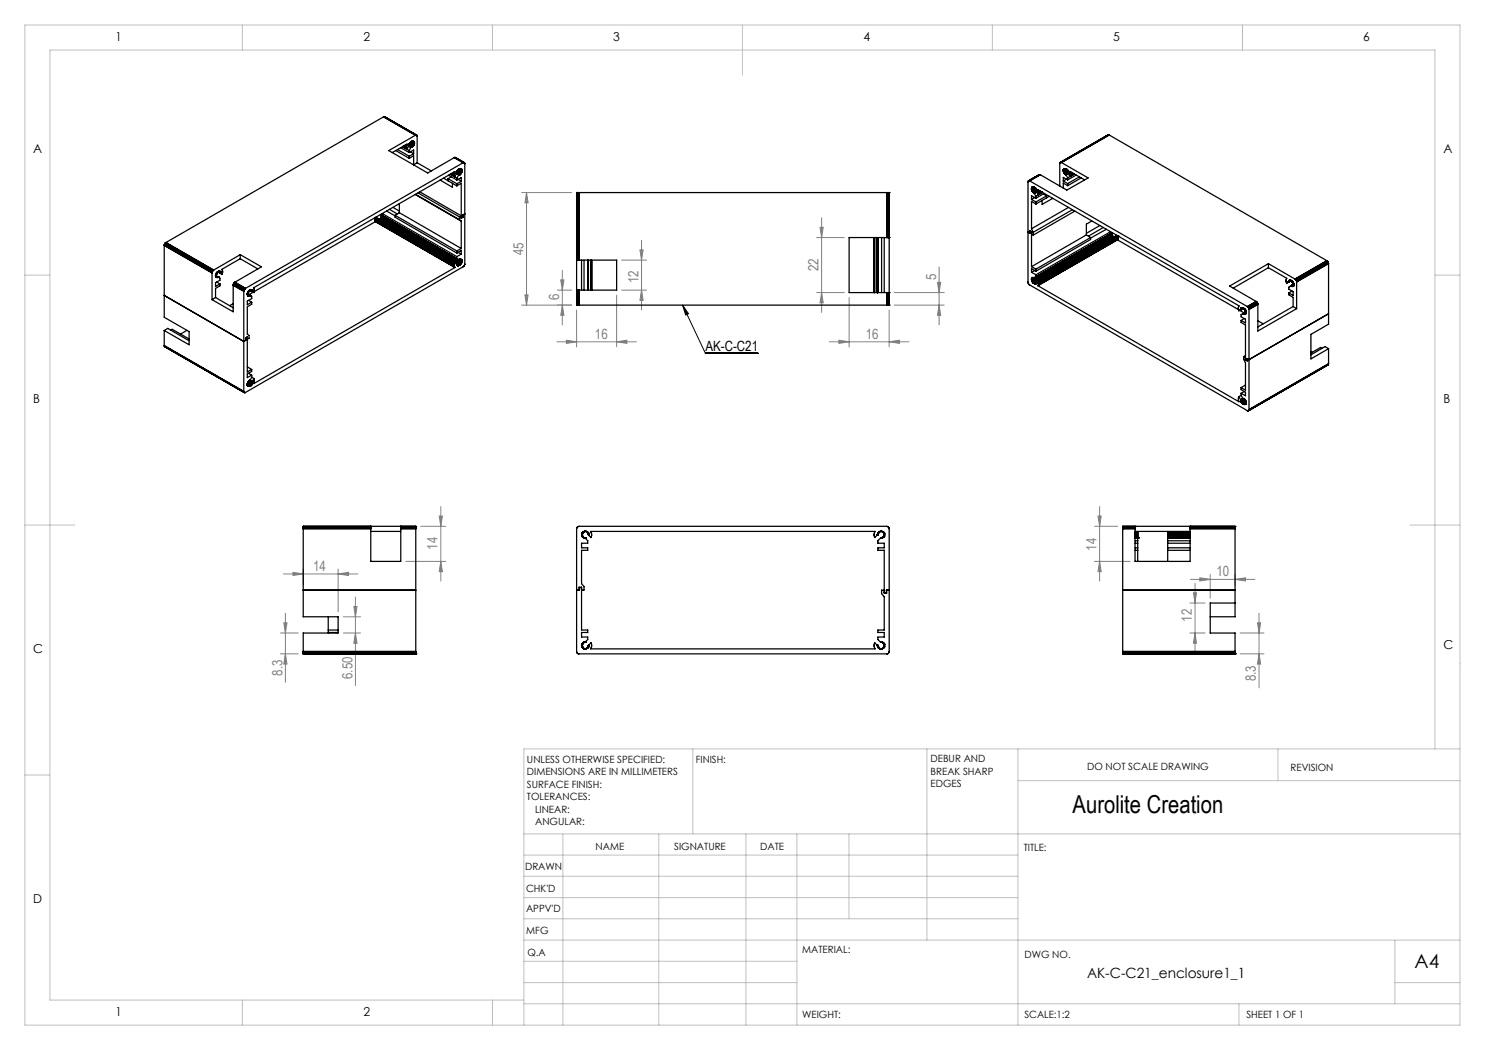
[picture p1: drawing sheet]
<svg xmlns="http://www.w3.org/2000/svg" width="297mm" height="210mm" viewBox="0 0 297 210" stroke-linecap="round" stroke-linejoin="round" font-family="sans-serif">
<path d="M136.5 61l4.6 9.7h10.5M136.5 61l1.2 1.8-.6 .2z" fill="none" stroke="#000" stroke-width=".2"/>
<g fill="none" stroke="#808080" stroke-width=".2">
<path d="M104.3 38.5h10M105.3 38.5l.3 2.1h-.6zM105.3 38.5v22.5M105 59h.6l-.3 2zM111.5 58h2.8M112.1 56h.7l-.3 2zM112.5 54.1v10.9M123.3 59v10.4M124.3 52h5M124.3 58h5M128 50h.6l-.3 2zM128.3 58l.3 2.1h-.6z"/>
<path d="M128.3 48.1v13.9M163.3 58.5h5.5M163.3 47.5h5.5M164 45.5h.6l-.3 2zM164.3 58.5l.3 2.1h-.6zM164.3 43.6v18.9M169.8 59.5v9.9M178.8 58.5h10M187.5 56.5h.6l-.3 2zM187.8 53.4v11.6M104.3 61h10M111.4 68.4h15.9"/>
<path d="M112.5 61l.3 2.1h-.7zM113.3 68l2 .4-2 .3zM115.3 62v7.4M123.3 68.4l2.1-.4v.7zM165.9 68.4h15.9M167.8 68l2 .4-2 .3zM177.8 68.4l2.1-.4v.7zM177.8 62v7.4M178.8 61h10M187.8 61l.3 2.1h-.6zM56.7 114.8h14.9M58.6 114.5l2 .3-2 .3z"/>
<path d="M60.6 113.8v3.2M67.6 114.8l2.1-.3v.6zM67.6 113.8v8.6M71.1 119.4v17.7M81.1 112.3h8M84.1 105.3h5M87.8 103.2h.7l-.3 2.1zM88.2 112.3l.3 2h-.7zM88.2 101.3v14.9M218.9 112.3h7.1M218.9 105.3h4.6M219.6 103.2h.6l-.3 2.1z"/>
<path d="M219.9 101.3v14.9M219.9 112.3l.3 2h-.6zM238.1 115.9h12.9M238.7 118.6h.6l-.3 2zM239 116.7v13.9M240 115.6l2 .3-2 .3zM242 114.9v4.7M247 115.9l2.1-.3v.6zM247 114.9v2.1M56.1 126.6h3.6M56.1 130.8h3.6M56.8 124.6h.6l-.3 2z"/>
<path d="M57.1 130.8l.3 2h-.6zM57.1 122.7v13.7M68.7 126.6h3.4M68.7 123.4h3.4M70.8 121.3h.6l-.3 2.1zM71.1 126.6l.3 2h-.6zM238 126.6h3M238 120.6h3M239 126.6l.3 2h-.6zM248 126.6h4.8M248 130.8h4.8M251.5 124.6h.6l-.3 2z"/>
<path d="M251.8 130.8l.3 2h-.6zM251.8 122.7v14.9"/>
</g>
<g fill="none" stroke="#c0c0c0" stroke-width=".2">
<path d="M5 5h287v200h-287zM48.5 5v5M98.5 5v5M148.5 5v10M198.5 5v5M248.5 5v5M5 55h5M287 55h5M5 105h10M282 105h10M5 155h5M138.6 149.8v17"/>
<path d="M185.4 149.8v38.2M203.6 149.8v55.2M203.6 156.1h88.4M255.6 149.8v6.3M287 149.8v-139.8h-277v190h94.8M292 149.8h-187.2v55.2M104.8 166.8h187.2M104.8 179.5h98.8M104.8 175.3h98.8M104.8 171h98.8M112.6 166.8v38.2M131.8 166.8v38.2"/>
<path d="M149.2 166.8v38.2M159.4 166.8v38.2M169.8 166.8v17M104.8 183.8h98.8M104.8 196.5h54.6M104.8 192.3h54.6M104.8 188h187.2M279 196.5h13M279 188v12.8M48.5 200v5M98.5 200v5M104.8 200.8h187.2"/>
<path d="M247.8 200.8v4.2"/>
</g>
<path d="M136.5 61l1.2 1.8-.6 .2z" fill="#000"/>
<g fill="#808080">
<path d="M123.3 68.4l2.1-.4v.7zM113.3 68l2 .4-2 .3z"/>
<path d="M58.6 114.5l2 .3-2 .3zM67.6 114.8l2.1-.3v.6zM240 115.6l2 .3-2 .3zM247 115.9l2.1-.3v.6z"/>
<path d="M177.8 68.4l2.1-.4v.7zM167.8 68l2 .4-2 .3z"/>
<path d="M56.8 124.6h.6l-.3 2zM57.1 130.8l.3 2h-.6z"/>
<path d="M88.2 112.3l.3 2h-.7zM87.8 103.2h.7l-.3 2.1zM239 126.6l.3 2h-.6zM238.7 118.6h.6l-.3 2zM251.8 130.8l.3 2h-.6zM251.5 124.6h.6l-.3 2zM164.3 58.5l.3 2.1h-.6zM164 45.5h.6l-.3 2zM105 59h.6l-.3 2zM105.3 38.5l.3 2.1h-.6z"/>
<path d="M219.9 112.3l.3 2h-.6zM219.6 103.2h.6l-.3 2.1z"/>
<path d="M70.8 121.3h.6l-.3 2.1zM71.1 126.6l.3 2h-.6zM128 50h.6l-.3 2zM128.3 58l.3 2.1h-.6zM112.1 56h.7l-.3 2zM112.5 61l.3 2.1h-.7zM187.5 56.5h.6l-.3 2zM187.8 61l.3 2.1h-.6z"/>
</g>
<g fill="none" stroke="#000" stroke-width=".25">
<path d="M76.7 23.4l6.4 3.6M76.7 23.4l-43.5 25.1M76.8 23.3l6.3 3.7M76.8 23.3l-.1 .1M76.8 23.3h.1M76.9 23.3l6.3 3.7-6.4-3.7M76.9 23.3h-.1M76.9 23.3h.1M76.9 23.3l6.4 3.7M79.2 30.1l2.6 1.6M79.5 29.9l2.3 1.3M80.2 29.6l1.6 .9"/>
<path d="M80.6 29.3l.8 .5M80.6 29.3l.7 .4M80.7 29.2l.6 .4M80.8 29.2l.5 .3M80.9 29.1l.4 .3M81 29.1l.3 .2M81.1 29l.2 .2M81.2 29l.2 .1M81.3 29.7l.1 .1M81.3 29.2v.5M81.3 28.9h.1M81.4 29.1l-.1 .1"/>
<path d="M81.4 28.9v-.1l-2.9 1.7M81.4 28.9v.2M81.4 29.8l-.9-.5 1.3 .8M81.8 29h.1M81.8 29.1h.1M81.8 29.2h.1M81.8 29.1l.5 .3M81.8 29v.2M81.8 29.2l-.4 .6M81.8 29.2l.4 .2M81.8 29l.6 .3M81.8 28.9h.1"/>
<path d="M81.8 28.8l.7 .4M81.8 28.8h.1M81.8 28.8v.1M81.8 28.9v.1M81.8 28.9l.6 .4M81.8 30.5l.9-.5v.8M81.8 31.7l.9-.6v1.9l.7-.4M81.8 30.1v.4M81.8 31.2v.5M81.9 28.7h.1M81.9 28.7l.6 .4M81.9 28.7l.7 .4"/>
<path d="M81.9 28.6l-.1 .2M81.9 28.6l.7 .4M82 28.6l.6 .4M82 28.6h.1M82 28.6l.7 .4M82.1 28.5h.1M82.1 28.5l.6 .3M82.1 28.5l.6 .4-.7-.4M82.1 28.4l.6 .4M82.1 28.4h.1M82.1 28.4v.1M82.1 30.4l.6 .4"/>
<path d="M82.1 28.4l.6 .3M82.2 28.4l-.3 .2M82.2 28.4h.1M82.2 28.4l.5 .3M82.2 29.4h.1M82.2 29.4l-.4 .7M82.2 28.4l.5 .2M82.3 29.4h.1M82.3 28.3h.1M82.3 28.3h.3M82.3 28.3l-.1 .1M82.3 28.3l.4 .3"/>
<path d="M82.3 28.3l.4 .2M82.4 29.3h.1M82.4 28.3h.1M82.4 28.3l.3 .2M82.4 28.3l.3 .1M82.5 29.2h.1M82.5 28.3h.1M82.5 28.3l.2 .1M82.5 28.3l.1 .1M82.5 29.1h.1M82.6 29.1h.1M82.6 28.3h.1"/>
<path d="M82.6 29.1l-.3 .3M82.6 28.4h.1M82.6 28.3v.1M82.6 29v.1M82.6 29h.1M82.7 29h.1M82.7 28.4h.1M82.7 28.8v.2M82.7 28.8h.1M82.7 28.7h.1M82.7 28.5h.1M82.7 28.4v.1"/>
<path d="M82.7 28.7v.1M82.7 28.5v.1M82.7 28.6h.1M82.7 28.6v.1M82.7 30.8l-.9 .4M83 38.9l9.3 5.3M83.1 27l-5.3 3.1 7.7 4.5 5.3-3.1M83.1 27h.2M83.1 27h.1M83.1 38.9l8.8 5M83.3 27l.1 .3v5.3M83.4 32.6l2.9 1.6"/>
<path d="M83.6 38.6l8.3 4.8M84 38.4l8.3 4.8-.4 .2M88 36l2.5 1.5v-.9M88.7 35.6l.9 .6M89.6 35.7l1.8 1.1M89.6 36.2l1.8 1M89.6 35.7v.5M89.7 35.1l1.7 .9M90.1 34.8l.8 .5M90.2 34.8l.7 .4M90.2 34.7l.6 .4M90.2 35.4l-.6 .3"/>
<path d="M90.3 34.7l.5 .3M90.4 34.6l.4 .3M90.5 34.6l.3 .2M90.6 34.5l.3 .2M90.7 34.5l.2 .1M90.8 35.1l.1 .1M90.8 34.8v.3M90.8 31.5l1.8 1.1M90.8 34.4h.1M90.9 35.2v.1M90.9 34.6l-.1 .2M90.9 31.5l1.8 1"/>
<path d="M90.9 31.5h-.1M90.9 31.5h.2M90.9 34.4l.1-.1-40.2 23.2 .1 .8M90.9 34.4v.2M90.9 35.3l-.8-.5 1.3 .8M90.9 31.5l1.9 1M91.1 31.5l1.8 1M91.3 34.6h.1M91.3 34.7h.1M91.3 34.6v.1M91.3 34.7l-.4 .6M91.3 34.7l.5 .3"/>
<path d="M91.3 34.6l.5 .3M91.3 34.6l.6 .3M91.3 34.5h.1M91.3 34.5v.1M91.3 34.5l.6 .4M91.3 34.5l.6 .3M91.3 34.5l.7 .3M91.3 34.4l.7 .4M91.4 34.4h.1M91.4 36l.9-.5v.8M91.4 37.2l.9-.6v7.1l.3-.2M91.4 34.4l-.1 .1"/>
<path d="M91.4 35.6v.4M91.4 36.8v.4M91.4 34.4h-.1M91.4 34.4l.6 .4M91.4 34.4l.6 .3M91.4 34.2v.1M91.4 34.3v.1M91.4 34.3l.7 .4M91.4 34.2l.7 .4M91.4 34.2h.1M91.5 34.2h.1M91.5 34.2h-.1"/>
<path d="M91.5 34.1h.1M91.5 34.1l.6 .5M91.5 34.1v.1M91.5 34.1l.7 .4M91.5 34l.7 .4M91.6 34h.1M91.6 34l.6 .4M91.6 34l.6 .3M91.6 35.9l.7 .4M91.7 33.9h.1M91.7 33.9l-.2 .1M91.7 33.9l.6 .4"/>
<path d="M91.7 33.9l.6 .3M91.8 35h.1M91.8 33.9h.1M91.8 35l-.4 .6M91.8 33.9l.5 .3M91.8 33.8h.3M91.8 33.8v.1M91.8 33.8l.5 .3M91.8 33.9l.5 .2M91.8 34.9h.1M91.8 33.8h.1M91.9 33.8l.4 .2"/>
<path d="M91.9 34.9h.1M91.9 33.8h.1M92 34.8h.1M92 33.8h.1M92 33.8l.2 .1M92 34.7h.1M92.1 34.7h.1M92.1 33.8h.1M92.1 34.6h.1M92.1 34.7l-.3 .3M92.1 34.6l-.1 .1M92.1 33.8v.1"/>
<path d="M92.1 33.8l.1 .1M92.1 33.9h.1M92.2 34.5h.1M92.2 33.9h.1M92.2 34.5l-.1 .1M92.2 33.9v.1M92.2 34.4h.1M92.2 34.3v.2M92.2 34.4v.1M92.2 34h.1M92.3 34.3h.1M92.3 34.2h.1"/>
<path d="M92.3 34.1h.1M92.3 34h.1M92.3 34v.3M92.3 36.3l-.9 .5M92.3 34.3h-.1M92.6 32.6l-43.5 25.1M92.7 32.5h.2M92.7 32.5l-.1 .1M92.9 32.5l.1 .2v20.2l-.2 .4-43.7 25.2h-.2M115.3 38.5h.1M115.3 38.5v22.5M115.3 38.5h62.5"/>
<path d="M115.4 38.5h.1M115.4 38.5v13.5M115.5 38.5v13.5M115.6 38.5v13.5M115.7 38.5v13.5M115.8 38.5v13.5M177.3 38.5v9M177.4 38.5v9M177.5 38.5v9M177.6 38.5v9M177.7 38.5v9M177.8 38.5v9"/>
<path d="M177.8 38.5h.1M177.8 38.5v22.5M205.7 36.2l-.1 .1v20.2l.2 .4 43.7 25.3h.2M205.7 36.2h.2M205.9 36.2h.1M206 36.2l43.4 25.1M206.3 37.6h.1M206.3 37.7h.1M206.3 37.8h.1M206.3 37.9h.1M206.3 37.6v.3M206.3 39.9l.9 .5"/>
<path d="M206.3 37.9v.2M206.3 38h.1M206.3 38.1h.1M206.4 37.5h.1M206.4 38.1h.1M206.4 38.2h.1M206.4 37.5l-.1 .1M206.4 38.1v.1M206.4 38.2v.1M206.4 38.3h.1M206.5 37.4l-.1 .1M206.5 37.4h.2"/>
<path d="M206.5 38.3v.1M206.5 37.4h.1M206.5 38.3h.1M206.5 38.4h.1M206.6 37.4h.1M206.6 38.4h.1M206.6 38.4l.1 .1M206.6 37.4l-.3 .1M206.6 37.4l-.3 .2M206.7 38.5h.1M206.7 37.4v.1M206.7 37.5h.1"/>
<path d="M206.7 37.4l-.4 .2M206.7 37.5l-.4 .1M206.7 38.5v.1M206.7 38.6h.1M206.7 37.5l-.4 .2M206.8 38.6h.1M206.8 37.5h.1M206.8 37.5l-.5 .2 .5-.2M206.8 38.6l.4 .7M206.8 37.5l-.5 .3M206.8 37.5l.1 .1M206.9 37.5l-.6 .3"/>
<path d="M206.9 37.6l-.6 .3M206.9 37.6h.1M206.9 37.6l.1 .1M206.9 37.6l-.6 .4M206.9 39.5l-.6 .4M207 37.6h.1M207 37.6l-.7 .4M207 37.7h.1M207 37.7l-.7 .4M207 37.7l-.6 .4M207 37.8h.1M207 37.7v.1"/>
<path d="M207 37.8l-.6 .3M207.1 37.8h.1M207.1 37.8l.1 .1M207.1 37.8l-.7 .4M207.2 37.9h.1M207.2 38v.1l-.6 .3M207.2 37.9v.1M207.2 37.9l-.7 .4M207.2 38l-.7 .3M207.2 37.9l-.8 .4M207.2 38h.1M207.2 38l.1 .2"/>
<path d="M207.2 39.3v.3M207.2 39.6l-.9-.5v.8M207.2 38l-.6 .4M207.2 38.1h.1M207.2 38.1l-.6 .3M207.3 38.3h.1M207.3 38.2h.1M207.3 38.3l.3 .7M207.3 38.2v.1M207.3 38.3l-.5 .3M207.3 38.3l-.6 .3M207.3 38.2l-.6 .4"/>
<path d="M207.3 38.2l-.6 .3M207.3 38.2l-.7 .3M207.6 38.1v-.1l40.2 23.2-.1 .7M207.6 38.1l.1 .1M207.6 38.9v.1M207.6 39l.9-.5-1.3 .8M207.7 38.2v.1M207.7 38.3v.1M207.7 38.8l-.1 .1M207.7 38.4v.3M207.7 38.7v.1M207.7 38l-.1 .1"/>
<path d="M207.8 38.1l-.1 .1M207.9 34.9l-2.2 1.3M207.9 38.2l-.2 .1M208 34.9l-2.2 1.3M208 34.9v.1M208 34.9l-2.3 1.3M208 35l-2.1 1.2M208 35h.1M208 38.2l-.3 .2M208.1 35l-2.1 1.2M208.1 38.3l-.4 .2M208.2 38.3l-.5 .3"/>
<path d="M208.3 38.4l-.6 .3M208.4 38.4l-.7 .4M208.5 38.4l-.9 .5M208.7 38.8l.6 .4M208.8 38.7l-1.6 .9M209.3 39.2l-2.1 1.2M209.3 39.6l-2.1 1.2M209.3 39.2v.4M209.8 39.3l-.5 .3M210.5 39.7l-2.1 1.2v-.8M212.1 32.5h.2M212.1 32.5l-.2 .2v4.5"/>
<path d="M212.3 32.5h.1M212.3 32.5l5.3 3.1-4.2 2.4-5.3-3M212.7 34h.1M212.7 34.1h.1M212.7 34v.1M212.7 34.1v.1M212.7 36.2l.8 .5M212.7 33.9h.1M212.7 34.2h.1M212.7 34.3h.1M212.7 34.2v.2M212.7 34.4h.1"/>
<path d="M212.7 33.9v.1M212.8 33.8h.1M212.8 34.4v.1M212.8 34.5v.1M212.8 34.5h.1M212.8 34.6h.1M212.8 33.8h.2M212.8 34.6l.1 .1M212.8 33.8l-.1 .1M212.9 33.8h.1M212.9 34.7l.1 .1M212.9 34.7h.1"/>
<path d="M212.9 33.8l-.2 .1M213 33.8h.1M213 34.8h.1M213 33.8l-.3 .1M213 33.8h.1l-.4 .3M213 33.8l-.3 .2M213.1 34.9h.1M213.1 33.8h.1M213.1 34.8v.1M213.1 33.8l-.4 .2M213.2 33.8h.1M213.2 33.9h.1"/>
<path d="M213.2 33.8v.1M213.2 34.9l.3 .7M213.2 33.8l-.5 .3M213.2 33.9l-.5 .2M213.2 33.9l.2 .1M213.2 33.9l-.5 .3M213.3 33.9h.1M213.3 33.9l-.6 .3M213.3 33.9l-.6 .4M213.3 35.8l-.6 .4M213.3 34h.1M213.3 34l-.6 .3"/>
<path d="M213.4 34l-.7 .4M213.4 34h.1M213.4 34.1l-.6 .3M213.4 34.1h.1M213.4 34.1l-.6 .4M213.4 34.1l.1 .1M213.5 34.1h.1M213.5 34.1l-.7 .5M213.5 34.2h.1M213.5 34.2l-.1-.1-.6 .4M213.5 34.2l-.7 .4M213.5 34.3l-.6 .4"/>
<path d="M213.5 34.2l.1 .2M213.5 35.6v.4M213.5 36.7v.4M213.5 34.3h.1M213.5 36l-.8-.5v.7M213.5 37.1l-.8-.5v1M213.6 34.4h.1M213.6 34.4l-.6 .4M213.6 34.4v.1M213.6 34.4l-.7 .3M213.6 34.3l-.7 .4M213.6 34.7h.1"/>
<path d="M213.6 34.6h.1M213.6 34.5h.1M213.6 34.7l.4 .6M213.6 34.5v.2M213.6 34.7l-.4 .2M213.6 34.7l-.5 .2M213.6 34.6l-.5 .3M213.6 34.5l-.5 .3M213.6 34.5l-.6 .3M214 34.4v-.1l2.9 1.7M214 34.4v.1M214 35.3l.9-.5-1.4 .8"/>
<path d="M214 34.5l.1 .1M214.1 34.6v.6M214.1 35.2l-.1 .1M214.1 34.4h-.1M214.2 34.4l-.2 .1M214.3 34.5l-.2 .1M214.4 34.6l-.3 .1M214.5 34.6l-.4 .2M214.6 34.7l-.5 .3M214.7 34.7l-.6 .4M214.8 34.7l-.7 .5M214.8 34.8l-.8 .4"/>
<path d="M215.2 35l-1.7 1M215.9 35.4l-2.4 1.3M216.2 35.6l-2.7 1.5M221.7 27l-9.6 5.5M221.7 26.9l-9.5 5.6M221.7 26.9l.1 .1M221.7 26.9v.1M221.8 27l-9.6 5.5M221.8 27h.1M221.8 27l-9.5 5.5M221.9 27l-9.6 5.5M221.9 27l43.5 25.1"/>
<path d="M32.8 59.1l16 9.2M32.8 49v14.5l5 2.8v2.7l-5-2.9M32.8 49.1l9.6 5.5M32.8 49l9.6 5.5M32.9 48.9l9.5 5.5M32.9 49l9.5 5.5M32.9 48.9v.1M32.9 49h-.1M32.9 48.8l9.6 5.5M32.9 48.7l9.6 5.5M33 48.7l-.1 .2M33 48.7l9.5 5.5"/>
<path d="M33.1 48.6l9.5 5.5M33.1 48.6l-.1 .1M33.1 48.6l9.6 5.5M33.2 48.5l-.1 .1M33.2 48.5l9.5 5.5M33.2 48.5l9.6 5.5M33.2 48.5h.1M42.4 54.5v5.4M42.5 54.2l-.1 .3M42.7 54l-.2 .2M42.8 54h-.1M43.1 55h.1"/>
<path d="M43.1 55.1h.1M43.1 55.2h.1M43.1 55.3h.1M43.1 55.2l.4 .2M43.1 55v.3M43.1 59.5l-.7 .4M43.1 59.5l3.5 2.1M43.1 55.3l.4 .2M43.1 55.2l.4 .3M43.1 54.9h.1M43.1 54.9v.1M43.1 55.3v.1"/>
<path d="M43.1 55.4h.1M43.1 55.4l.3 .1M43.1 55.3l.3 .2M43.2 54.8h.1M43.2 55.4h.1M43.2 55.4l.1 .1M43.2 55.4l.2 .1M43.2 54.7h.1M43.2 55.4l.3 .1M43.2 54.8l-.1 .1M43.3 54.7l-.1 .1M43.3 54.6h.1"/>
<path d="M43.3 54.6v.1M43.3 55.5h.1M43.4 54.5h.1M43.4 55.5h.1M43.4 56.4l.6 .4M43.5 54.4h.1M43.5 55.5h.1M43.5 55.4h.1M43.5 54.4l-.2 .2M43.6 54.3v.1M43.6 54.3l.5 .3M43.6 54.4l.8 .4"/>
<path d="M43.6 54.3h.1M43.6 55.4h.1M43.6 55.4l.4 .2v.4l-.9 .5v.8l.9-.5M43.6 55.4l-.1 .1M43.6 55.4l-.5-.2 .5 .2M43.7 54.3h.1M43.7 54.3l.4 .2M43.7 54.3l.3 .2M43.7 54.3l.3 .1M43.8 54.2v.1M43.8 54.3h-.2M43.8 54.2l.2 .2"/>
<path d="M43.8 54.3l.2 .1M43.8 54.2l.1 .1M43.9 54.3h.1M43.9 54.3l.1 .1M44 54.3h.1M44 54.3v.1M44 54.4h.1M44 56.8v.4l-.9 .5v1.8M44 54.5h.1M44 54.4l.1 .2M44.1 54.6h.1M44.1 54.5h.1"/>
<path d="M44.1 54.6l.3 .2M46.6 57v5.4l-4.2-2.5M46.6 57l2.2 1.2M46.6 57.1l2.2 1.2M46.7 56.9l2.1 1.2M46.7 56.9h.1M46.7 56.9l-.1 .1M46.7 56.8l2.1 1.2M46.7 56.7l2.2 1.2M46.8 56.6l-.1 .3M46.8 56.6l2.1 1.3M46.8 56.6l2.2 1.2"/>
<path d="M46.9 56.5l-.1 .1M46.9 56.5l2.1 1.2M46.9 56.5h.1M46.9 56.5l2.2 1.2M47 56.4l2.1 1.3M47 56.4l-.1 .1M48 50.9l4.3 2.5-5.3 3M48 50.9l-5.2 3.1M48 50.9v.8M48 51.7l-3.6 2.2 .1 .3-.1 .6M48 51.7l3.6 2.1M48.8 58.2v20.1"/>
<path d="M48.8 58.1v.1M48.8 58.1h.1M48.9 57.9l-.1 .2M49 57.8l-.1 .1M49 57.7v.1M49.1 57.7h-.1M49.1 57.7h.1M49.5 58.8h.1M49.5 58.9h.1M49.5 58.9l.4 .3M49.5 58.9l.4 .2M49.5 58.8l.5 .3"/>
<path d="M49.5 58.6h.1M49.5 58.7h.1M49.5 59h.1M49.5 58.7v.2M49.5 58.6v.1M49.5 58.9v.1M49.5 59l.2 .2M49.5 59l.3 .2M49.5 58.9l.3 .3M49.5 58.5h.1M49.5 59.1h.1M49.5 59v.1"/>
<path d="M49.5 59.1l.1 .1M49.5 59.1l.2 .1M49.6 59.1h.1M49.6 58.4l-.1 .1M49.6 58.4h.1M49.6 59.1l.3 .1M49.6 58.4l-.1 .2M49.6 58.3h.1M49.6 59.2h.1M49.7 58.2h.1M49.7 59.2h.1M49.7 58.2l-.1 .2"/>
<path d="M49.8 59.2h.1M49.8 59.2h-.1M49.8 58.1h.1M49.8 58.1l-.2 .2M49.9 58v.1M49.9 59.1v.1M49.9 59.1h.1M49.9 58h.1M49.9 58l.5 .3M49.9 58l.9 .5M50 59.1h.1M50 58h.1"/>
<path d="M50 58h-.1M50 59.1h-.1M50 59.1l.3 .2v.4l-.8 .5v.8l.8-.5M50 58l.4 .2M50 58h.3M50 58l-.2 .1M50.1 58h.1M50.1 58l.3 .1M50.2 58h.1M50.3 58h.1M50.3 58l.1 .1M50.4 58.1h.1"/>
<path d="M50.4 58.1v.2M50.4 58.3h.1M50.4 58.2h.1M50.4 58.3l.4 .2M50.4 58.3l-.4-.3 .4 .3M50.6 58.4l-.9 .5M50.9 58.3l-.1 .2M74.9 43.7l15.9 9.2M74.9 43.8l15.9 9.2M74.9 43.7v.3M74.9 43.9l15.9 9.2M74.9 44l15.9 9.2"/>
<path d="M74.9 44l.1 .1M75 43.6h.1M75 43.6l15.9 9.2M75 43.6l-.1 .1M75 44.1l15.9 9.2M75 44.1v.1M75 44.2l.1 .1M75 44.2l15.9 9.2M75.1 44.3l-24.2 14M75.1 44.3l15.9 9.2M75.1 43.5l15.8 9.2M75.2 43.4l16.6 9.6"/>
<path d="M75.9 43.8h.1M76 43.8l15.9 9.2M76 43.8h.1M76 43.8l15.9 9.1M76.1 43.7h.1M76.1 43.7l15.9 9.2M76.1 43.7h-.1M76.1 42.9l16.2 9.4M76.1 43.6h.1M76.1 43.6l15.9 9.2M76.2 43.6h.1M76.2 43.6l-.3 .2"/>
<path d="M76.2 43.6l15.9 9.2M76.2 43.6l15.9 9.1M76.2 43.5v.1M76.2 43.5l15.9 9.2M76.2 43.5h.1M76.2 43.5l15.9 9.1M76.3 43.4h.1M76.3 43.3l15.9 9.2M76.3 43.4l15.9 9.2M76.3 43.3l-.1 .2M76.3 43.4l-.1 .1M76.3 43.2h.1"/>
<path d="M76.3 43.3h.1M76.3 43.2l15.9 9.2M76.3 43.2v.1M76.3 43.1h.1M76.3 43.1v.1M76.3 43.1l16 9.2M76.3 43.2l16 9.2M76.4 42.7l15 8.6M77.3 42.2l1.7 1M77.9 41.9l1.5 .9M78.6 41.5l1.3 .7M79 43.1v.4l12.4 7.1"/>
<path d="M79 43.1l12.4 7.1M79.9 42.5l12.4 7.2M79.9 40.7v1.8M79.9 42.5l-.9 .6M90.8 52.9v.3M90.8 53.2l.1 .1M90.9 53.3l.1 .2M90.9 52.7l-.1 .2M90.9 52.7v-.2l.4 .2M91 53.5l-40.2 23.2v-1M91.3 52.7h.1M91.3 52.8h.1"/>
<path d="M91.3 52.9h.1M91.3 52.7v.2M91.3 52.9l.4 .2M91.3 52.8l.5 .2M91.3 52.7l.5 .3M91.3 53h.1M91.3 52.9l.1 .1M91.3 53l.3 .1M91.3 52.9l.3 .2M91.4 50.6l.9-.5v.7M91.4 50.2v.4M91.4 51.3v.4l.4 .3"/>
<path d="M91.4 53v.1M91.4 53l.1 .1M91.4 53h.1M91.4 53.1h.1M91.4 53.1h.3M91.5 53.1h.1M91.6 53.1h.1M91.6 50.5l.7 .3M91.7 53.1h.1M91.7 53.1h-.1M91.8 52h.1M91.8 53h.1"/>
<path d="M91.8 53l-.1 .1M91.8 51.9h.1M91.8 51.9v.1M91.8 51.9h.3M91.8 51.9l.5 .3M91.8 52l.5 .2M91.9 51.9l.4 .2M91.9 53h.1M91.9 51.9h.1M91.9 43.4v.5M91.9 43.9l.4 .3M91.9 53h-.1"/>
<path d="M91.9 52.9v.1M92 52.9h.1M92 51.9h.1M92 51.9l.2 .1M92 52.8h.1M92 52.8l-.1 .1M92.1 52.7h.1M92.1 51.9h.1M92.1 52.7l-.1 .1M92.1 52.8h-.1M92.1 51.9l.1 .1M92.2 52.6h.1"/>
<path d="M92.2 52h.1M92.2 52v.1M92.2 52.6h-.1M92.2 52.5h.1M92.2 52.4h.1M92.2 52.1h.1M92.3 52.3h.1M92.3 52.2h.1M92.3 52.1h.1M92.3 44.2v5.5M92.3 52.1v.3M92.3 52.4l-.1 .2"/>
<path d="M92.3 50.8l-.9 .5M92.3 49.7l-.9 .5M92.5 43.4l.1 .1M92.6 43.4v-.4l.4-.2-.4 .2v.5M92.6 43.4l-.3 .2M92.7 53.3h.1M115.3 52h.1M115.3 58h.1M115.3 52h8v6h-8M115.4 52h.1M115.4 58h.1M115.4 58v3"/>
<path d="M115.5 58v3M115.6 58v3M115.7 58v3M115.8 58v3M116.3 52v6M116.8 52v6M117.5 52v6M117.6 52v6M117.7 52v6M118.2 52v6M118.3 52v6M174.8 47.5v11"/>
<path d="M174.9 47.5v11M175.5 47.5v11M175.6 47.5v11M176.3 47.5v11M176.8 47.5v11M177.3 58.5v2.5M177.4 58.5v2.5M177.5 58.5v2.5M177.6 58.5v2.5M177.7 58.5v2.5M177.8 58.5v2.5M177.8 47.5h.1"/>
<path d="M177.8 58.5h.1M177.8 47.5h-8v11h8M205.8 56.9l.1 .1M206 46.6v-.5l.3 .2v7M206 46.6h.1M206 46.2v.4l-.4-.2 .4 .2M206 46.2l.3 .2M206.1 46.2h-.1M206.3 55.7h.1M206.3 55.8h.1M206.3 55.9h.1M206.3 56h.1"/>
<path d="M206.3 55.7v.3M206.3 45.7l.4 .8M206.3 46.8l.4 .2M206.3 56v.2M206.3 53.3l.9 .5M206.3 54.5l.9 .5M206.3 55.9l15.9-9.2-15.9 9.3M206.3 56.1h.1M206.3 56.2l.1 .1M206.4 55.6h.1M206.4 56.2h.1M206.4 55.6l-.1 .1"/>
<path d="M206.4 56.3h.1M206.4 55.6h-.1M206.4 56.3l.1 .1M206.4 56.3v.1M206.4 56.4h.1M206.5 56.4h.1M206.5 55.5l-.1 .1M206.5 55.5h.1M206.5 56.4l.1 .1M206.6 55.5h.1M206.6 56.5h.1M206.6 55.5l-.2 .1"/>
<path d="M206.6 56.5v.1M206.6 55.5l-.3 .2M206.6 56.6h.1M206.7 55.5h.1M206.7 46.5v.5M206.7 56.6h.1M206.7 55.5l-.4 .2M206.7 55.5l-.3 .1M206.7 55.5l.1 .1M206.7 55.5l-.4 .3M206.7 55.6l-.4 .2M206.8 55.6h.1"/>
<path d="M206.8 56.6v.1M206.8 56.7h.1M206.8 55.6l-.5 .2M206.8 55.6l-.5 .3M206.9 56.7h.1M206.9 56.7v.1M206.9 56.8h.1M206.9 54.1l-.6 .4M207 56.8h.1M207.1 56.7h.1M207.2 56.7h.1M207.2 56.7l-.2 .1"/>
<path d="M207.2 56.7h-.1M207.2 56.6h.1M207.2 40.4v.4M207.2 53.8v.4M207.2 55v.4M207.2 40.8l-.9-.5v5.4M207.2 54.2l-.9-.5v.8M207.2 55.4l-.4 .2M207.2 56.6l-.1 .1M207.2 55.4l15.3-8.8-16.2 9.3M207.2 56.6l-.2 .2M207.3 56.5h.1"/>
<path d="M207.3 56.4h.1M207.3 56.4v.1M207.3 56.5l-.1 .1M207.3 56.5l-.4 .2M207.3 56.5l-.5 .2M207.3 56.4l-.5 .3M207.6 57.1l40.2 23.3v-1.1M207.6 56.2v.1M207.6 56.2l-.3 .2M207.6 56.3l.1 .2M207.7 56.9v.1M207.7 57l-.1 .1"/>
<path d="M207.7 56.5v.3M207.7 56.8v.1M213.7 41.5l-7.4 4.2M214.5 41.9l-7.8 4.6M215 42.2l-8.3 4.8M217.3 47l-11 6.3M217.3 47l.8 .5M218.1 47.5l-10.9 6.3M218.1 47.5v.4l-10.9 6.3M218.4 44.2l-1.1 .6v2.2M220 45.1l-2.7 1.6M220.7 45.5l-3 1.7"/>
<path d="M221.3 45.9l-3.2 1.7M222.1 46.3l-14.9 8.7M222.2 46.7h.1M222.2 46.8h.1M222.2 46.7l-15.9 9.2M222.2 46.7v.1M222.2 46.8l-15.9 9.2M222.2 46.8v.1M222.2 46.9h.1M222.2 46.9l-15.9 9.2M222.2 46.9l.1 .1M222.2 46.9l-15.9 9.3"/>
<path d="M222.3 47h.1M222.3 47l-15.9 9.2M222.3 47l-15.9 9.3M222.3 47v.1M222.3 47.1h.1M222.3 47.1l-15.9 9.2M222.4 47.2l.2 .3M222.4 47.1l-16 9.2M222.4 47.2l-16 9.2M222.4 47.1v.1M222.4 47.2h.1M222.4 47.2l-15.9 9.2"/>
<path d="M222.4 47.3h.1M222.4 47.3l-15.9 9.1M222.5 47.3l-15.9 9.2M222.5 47.3h.1M222.5 47.4l-15.9 9.2M222.5 47.4l-15.9 9.1M222.6 47.4h.1M222.6 47.4l-15.9 9.2M222.6 47.5h.1M222.6 47.5l-15.9 9.1M223.4 47.1l-15.8 9.1M223.5 47.1l-15.9 9.2"/>
<path d="M223.6 47.9l-16 9.2M223.6 47.9l24.1 14M223.6 47.2h.1M223.6 47.2l-15.9 9.2M223.6 47.2v.1M223.6 47.7l-15.9 9.2M223.6 47.8l-15.9 9.2M223.6 47.7v.1M223.6 47.8v.1M223.6 47.3l-15.9 9.2M223.6 47.4l-15.9 9.2M223.6 47.3v.4"/>
<path d="M223.6 47.5l-15.9 9.2M223.6 47.7l-15.9 9.1M223.6 47.7h.1M253.7 52.7l5.3 3.1M253.7 52.7l-7.8 4.5 5.3 3.1M253.7 52.7v.8M253.7 53.5l-7.1 4.1M253.7 53.5l3.7 2.2-.2 .4 .1 .5M257.7 56.4h.1M257.7 56.3h.1M257.7 56.3v.1M257.7 56.4l-.4 .2"/>
<path d="M257.7 56.2h.1M257.7 56.2v.1M257.8 56.1h.1M257.8 58.6v.4l.8 .5v1.8M257.8 56.1l-.1 .1M257.9 56.1h.1M257.9 56.1h-.1M257.9 56h.1M257.9 56v.1M257.9 56.1l-.1 .1M257.9 56l-.2 .2M258 56h.1"/>
<path d="M258 56l-.3 .2M258 56v.1M258 56.1h.1M258 56.1h.2M258 56.1l-.3 .2M258.1 56.1h.1M258.1 56.1l-.4 .2M258.1 57.2h.1M258.1 57.2l-.3 .2v.4l.8 .5v.8l-.8-.5M258.1 56.1l-.4 .3M258.2 57.2h.1M258.2 56.1l.3 .3"/>
<path d="M258.2 57.2l.4-.2-.4 .2M258.2 56.2l-.5 .2M258.2 56.2h.1M258.2 57.2v.1M258.2 56.2l-.9 .4M258.2 57.3h.3M258.3 57.3h.1M258.3 56.2h.1M258.3 56.3h.1M258.4 56.3h.1M258.4 57.3h.1M258.4 56.4h.1"/>
<path d="M258.4 58.2l-.6 .4M258.5 57.3h.1M258.5 56.4h.1M258.5 56.4v.1M258.5 57.2v.1M258.5 56.5h.1M258.5 57.2h.1M258.5 56.5l.1 .7M258.6 57.2h.1M258.6 56.6h.1M258.6 57.2l-.1 .1M258.6 57.2l-.2 .1"/>
<path d="M258.6 57.1h.1M258.6 56.7h.1M258.6 56.7v.1M258.6 57.1l-.3 .2M258.6 57h.1M258.6 56.9h.1M258.6 56.8h.1M258.6 57l-.4 .2M259 55.8l.1 .1M259.1 55.9h.1M259.2 55.9l.1 .1M259.3 56v.1"/>
<path d="M259.3 56.2v.1M259.3 56.1v.1M259.3 56.3v5.4M265.4 52.1l-6.4 3.7M265.4 52.1v.1M265.4 52.2l-6.4 3.6M265.4 52.2h.1M265.5 52.2l-6.4 3.7M265.5 52.2v.1M265.5 52.3l-6.3 3.6M265.5 52.3h.1M265.6 52.3l.1 .2"/>
<path d="M265.6 52.3l-6.4 3.7M265.6 52.4l-6.3 3.6M265.6 52.4l-6.3 3.7M265.7 52.6l-6.4 3.7M265.7 52.5v.1M265.7 52.5l-6.4 3.7M265.7 52.6v.1M265.7 52.7l-6.4 3.7M265.7 52.7v12.1l-3.5 2.1v4.9l3.5-2.1M265.7 52.7l-6.4 3.6M32.8 66.1v3.1M32.8 69.1l16 9.2"/>
<path d="M32.8 69.2l16 9.1M32.8 69.2h.1M32.8 66.1l.7-.4 4.3 2.4M32.9 69.2v.1M32.9 69.2l15.9 9.2M32.9 69.3h.1M32.9 69.3l16 9.2M34.1 66l.3-.1 3.4 1.9M37.4 66.1l-1.3 .7M46.6 60.7l-.7 .4M48.8 78.3v.1M48.8 78.4l.1 .1"/>
<path d="M49.1 67.6l.4-.2v7l.8-.5M49.1 67.6v.5l-.3 .2M49.1 68h.1M49.1 67.6v.1M49.1 68l-.3 .3M49.1 67.7v.3M49.4 67.4l-.3 .3M49.5 76.9h.1M49.5 77h.1M49.5 76.8v.2M49.5 73.4l.8 .5M49.5 77l.4 .2"/>
<path d="M49.5 76.9l.5 .3M49.5 76.8l.5 .3M49.5 76.7h.1M49.5 76.8h.1M49.5 77.1h.1M49.5 77.1l.1 .1M49.5 76.7v.1M49.5 77v.1M49.5 76.7l.6 .4M49.5 77.1l.3 .1M49.5 77.1l.2 .1M49.5 77l.3 .2"/>
<path d="M49.5 76.8l.6 .3M49.5 76.6h.1M49.5 77.2h.1M49.5 77.2h.2M49.5 76.7l.7 .3M49.5 76.6l.7 .4M49.6 76.5l-.1 .2M49.6 76.5l-.1 .1M49.6 76.5l.7 .4M49.6 77.2h.1M49.6 76.4v.1M49.6 76.4h.1"/>
<path d="M49.6 77.2h.3M49.6 76.4l.7 .4M49.7 76.3v.1M49.7 76.3h.1M49.7 76.4h-.1M49.7 76.3l.6 .5M49.7 77.2h.1M49.7 60.1l.6 .4M49.7 74.7l.6 .3M49.7 76.3l.6 .4M49.7 76.3l.7 .4M49.8 77.2h.1"/>
<path d="M49.8 76.2l.6 .4M49.8 76.2v.1M49.8 76.2h.1M49.8 76.2l-.1 .1M49.8 76.2l.6 .3M49.9 77.2h.1M49.9 76.1l.5 .4M49.9 76.1h.1M49.9 76.1l-.1 .1M49.9 76.1l.5 .3M50 76.1h.1M50 76.1l.4 .2"/>
<path d="M50 77.2h.1M50 76.1h-.1M50 77.2h-.1M50.1 77.1h.1M50.1 77h.1M50.2 77h.1M50.2 76.9h.1M50.3 76.8l-.4 .4M50.3 76.8h.1M50.3 76.7h.1M50.3 60.5v.3l-.8 .6v5.4l.3 .3v.6l-.3 .2M50.3 73.9v.4l-.8 .5v.7l.8-.5"/>
<path d="M50.3 75v.5M50.3 76.7v.1M50.3 75.5l-.3 .6M50.3 75.5l.5 .2M50.4 76.6h.1M50.4 76.7h-.1M50.4 76.5h.1M50.4 76.4h.1M50.4 76.3v.4M50.8 75.7l-.4 .6M115.3 61h.1M115.3 61h62.5"/>
<path d="M115.4 61h.1M177.8 61h.1M247.7 61.9l.1 .3M247.8 79.3l.3 .7M247.9 62.1l.9 .5M248.1 61.8h.1M248.1 61.9h.1M248.1 80h.1M248.1 61.8v.1M248.1 80v.2M248.1 61.9l-.3 .3M248.2 61.7h.1"/>
<path d="M248.2 64.1v.4l.9 .5v7M248.2 77.5v.4l.9 .5v.8l-.9-.5M248.2 78.7v.4M248.2 79.1l.4 .6M248.2 79.1l-.4 .2M248.2 61.6h.1M248.2 61.6h.4M248.3 61.6l-.2 .2M248.3 61.6h.1M248.3 61.6h-.1M248.3 61.6l-.1 .1M248.4 61.6h.1"/>
<path d="M248.4 61.6l-.2 .1M248.5 61.6l-.4 .2M248.5 61.6h.1M248.6 61.6h.1M248.6 62.7h.1M248.6 62.8h.1M248.6 79.7h.1M248.6 62.7l-.4 .2v.5l.9 .4v.8l-.9-.5M248.6 61.6v.1M248.6 62.7v.1M248.6 61.7h.1M248.6 61.6l-.5 .3"/>
<path d="M248.6 61.7l-.5 .2M248.6 79.7l-.5 .3M248.6 79.8h.1M248.6 61.7l-.8 .5M248.6 79.7v.1M248.6 79.8l-.5 .2M248.7 62.8h.1M248.7 61.7l.1 .1M248.7 79.8l.1 .1M248.7 79.8h.1M248.7 61.7h.1M248.7 79.8l-.6 .3"/>
<path d="M248.7 71.3v.6l.4 .7v5.4l-.9-.5M248.7 71.3l.4 .2M248.8 61.8h.1M248.8 79.9h.1M248.8 79.9l-.7 .3M248.8 79.9l-.6 .3M248.8 62.8h.1M248.8 61.8l.2 .2M248.8 79.9l.1 .1M248.8 79.9l-.6 .4M248.8 61.9h.1M248.8 79.9v.1"/>
<path d="M248.8 61.9l.1 .1M248.8 63.7l-.6 .4M248.8 78.3l-.6 .4M248.9 62.8h.1M248.9 80l.1 .1M248.9 80l-.7 .4M248.9 61.9h.1M249 62h.1M249 62.8h.1M249 62.8h-.3M249 62v.1M249 62.8h-.1"/>
<path d="M249 62.7h.1M249 62.1h.1M249 62.7v.1M249 62.1l.1 .2M249 62.7l-.1 .1M249 62.7l-.2 .1M249.1 62.6h.1M249.1 62.3h.1M249.1 62.2h.1M249.1 62.3v.3M249.1 62.6l-.1 .1M249.1 62.6l-.3 .2"/>
<path d="M249.1 62.6l-.4 .2M249.1 62.5h.1M249.1 62.4h.1M249.1 71.9l.3 .2M249.1 62.5l-.4 .3M249.1 62.5l-.5 .3M249.1 62.4l-.5 .3M249.1 71.1l-.4 .2M249.1 77l-.9 .5M249.2 72h-.1M249.4 72.1h.1M249.4 61.3h.1"/>
<path d="M249.5 61.3l.1 .1M249.6 61.4h.1M249.6 61.4l.1 .2M249.7 61.6l.1 .1M249.8 61.8h.1M249.8 61.7v.1M249.8 61.8v20.2M249.8 71.9l-.4-.2v.4M249.8 71.9l-.4-.2v.5l-.3-.2M251.2 60.3l-1.8 1M251.2 60.3h.1M251.3 60.3l.1 .1"/>
<path d="M251.3 60.3l-1.8 1M251.3 60.4l-1.7 1M251.4 60.4l-1.8 1M251.4 60.4v.1M251.4 60.5l-1.7 1M251.4 60.5h.1M251.5 60.5l-1.8 1.1M251.5 60.5v.2M251.5 60.6l-1.8 1M251.5 60.7l-1.7 1M251.5 60.7l.1 .1M251.5 60.7l-1.7 1.1"/>
<path d="M251.5 60.7h.1M251.6 60.8v5.4l7.7-4.5M251.6 60.8l-1.8 1M251.6 60.9l-1.8 1M251.6 64.2l1 .6M258.6 61.3l.7 .4M258.6 61.3l-7 4.1M262.2 70.3l.2 .1M264.4 69.7l-.3-.2-1.9 1.1M265.7 72.9l-16 9.2M265.7 72.9l-16 9.3M265.7 69.7v3.2"/>
<path d="M265.7 62.8l-15.9 9.1M265.7 72.7l-15.9 9.2M265.7 69.7l-.7-.4-2.8 1.7M248.1 80.1h.1M248.1 80.2h.1M248.2 80.2h.1M248.2 80.2v.2M248.2 80.3h.1M248.2 80.4l.1 .1M248.2 80.4h.1M248.3 80.5v.1M248.3 80.5h.1"/>
<path d="M248.3 80.6l.3 .2M248.4 80.6h.1M248.4 80.7h.1M248.5 80.7h.1M248.6 80.8h.1M248.7 80.8v.1M248.7 80.9h.1M248.7 80.9h.2M248.8 80.9h.1M248.9 80.9h.1M248.9 80h.1M249 80.8h.1"/>
<path d="M249 80.1h.1M249 80.8l-.1 .1M249 80.1v.1M249 80.1l-.7 .4M249 80.1l-.7 .5M249 80.2h.1M249 80.2l.1 .2M249 80.8l-.2 .1M249 80.3l-.6 .3M249 80.2l-.6 .4M249.1 80.7h.1M249.1 80.3h.1"/>
<path d="M249.1 80.7l-.1 .1M249.1 80.4h.1M249.1 80.7l-.3 .2M249.1 80.7l-.4 .2M249.1 80.4l-.6 .3M249.1 80.3l-.7 .4M249.1 80.6h.1M249.1 80.5h.1M249.1 80.4v.3M249.1 80.6l-.4 .2M249.1 80.6l-.5 .2M249.1 80.5l-.5 .3"/>
<path d="M249.1 80.5l-.6 .3M249.8 82v.1M249.8 82.1l-.1 .1M249.8 82h.1M249.8 82l15.9-9.2-15.9 9.2M60.6 105.3h.1M60.6 118h22.5M60.6 105.3h13.6M60.6 105.8h13.6M60.6 105.7h13.6M60.6 105.6h13.6M60.6 105.5h13.6"/>
<path d="M60.6 105.4h13.6M74.2 105.3h.1M74.2 106.3h6M74.2 105.3v7h6v-7M80.2 105.3h.1M80.2 105.3h2.9M80.2 105.8h2.9M80.2 105.7h2.9M80.2 105.6h2.9M80.2 105.5h2.9M80.2 105.4h2.9M83.1 105.3h.1"/>
<path d="M115.4 105.5l.4-.2h61.7l.3 .4v24.7l-.3 .4h-61.8l-.4-.4zM115.8 118v-.6h.5v8.6h1.2v.5h-1.2v.9h1.2v.5l-.5 .5M116.3 106.9h.1M116.3 107h.1M116.3 117.5h-.4v.5h-.6M116.3 106.9v.1M116.3 107v.2M116.3 107.1h.1M116.3 106.8h.1M116.3 107.2h.1M116.4 106.7h.1M116.4 107.2h.1"/>
<path d="M116.4 106.6l-.1 .3M116.4 107.2l.2 .3M116.4 106.6h.1M116.4 107.3h.1M116.5 107.4h.1M116.5 106.5h.1M116.5 106.5l-.1 .1M116.6 107.4h.1M116.6 106.4h.1M116.6 107.4l.1 .1M116.6 106.4l-.1 .1M116.6 107.5h.1"/>
<path d="M116.7 107.5v.1M116.7 106.4h.1M116.7 106.3h.1M116.7 107.6h.1M116.7 107.6h.3M116.7 106.3l-.1 .1M116.7 106.3h.6M116.8 106.3h.1M116.8 107.6h.1M116.9 106.3h.1M116.9 107.6h.1M117 107.6h.1"/>
<path d="M117 107.6l.5 .6v.4h-1.2v1h1.2v.5h-1.2v6.6l.5 .6v.7h-.5M117.1 106.3h.1M117.2 106.3h.1M117.3 106.3h.1M117.3 106.3v.1M117.3 106.4h.1M117.4 106.4h.1M117.4 106.5h.1M117.4 106.4v.1M117.5 106.5l.1 .1M117.5 106.5h.1M117.6 106.6h.1"/>
<path d="M117.6 106.6l.1 .3M117.6 106.6v.1M117.6 106.7h.1M117.7 106.9h.1M117.7 106.8h.1M117.7 107h.1M117.7 107l.5 .5 .1-.7-.2-.5h56.9l-.2 .5 .1 .7 .6-.5M117.7 106.9v.1M175.5 106.9h.1M175.5 107h.1M175.5 106.9v.1M175.5 106.8h.1"/>
<path d="M175.5 106.7h.1M175.5 106.6v.3M175.6 106.6h.1M175.6 106.5h.1M175.6 106.5l-.1 .1M175.7 106.5h.1M175.7 106.5h-.1M175.7 106.4h.1M175.7 106.4v.1M175.8 106.4h.1M175.9 106.3h.1M175.9 106.3l-.2 .1"/>
<path d="M175.9 106.3h.5M176 106.3h-.1M176 106.3h.1M176.1 106.3h.1M176.1 107.6h.1M176.2 107.6h.1M176.2 106.3h.1M176.3 107.6h.1M176.3 106.3h.1M176.4 106.3h.1M176.4 106.3l.2 .1M176.5 106.4h.1"/>
<path d="M176.5 107.5h.1M176.6 106.4h.1M176.6 107.4h.1M176.6 107.4l-.1 .1M176.6 106.4l.1 .1M176.7 107.4h.1M176.7 106.5h.1M176.7 106.5v.1M176.7 107.3h.1M176.7 106.6h.1M176.7 107.3l-.3 .3h-.3l-.5 .6v.4h1.2v1h-1.2v.5h1.2v8.5h.5v-.6M176.7 106.6l.1 .1"/>
<path d="M176.8 107.2h.1M176.8 106.7h.1M176.8 106.7v.2M176.8 107.1h.1M176.8 106.9h.1M176.8 106.8h.1M176.8 106.9l-.1 .4M176.8 118h-.5v.7l.5 .6v6.7h-1.2v.5h1.2v.9h-1.2v.5l.5 .5 .3 .1M177.8 118h-.5v.5h-.5M224.5 105.3h.1M224.5 118h22.5M224.5 105.3h2.5"/>
<path d="M224.5 105.8h2.5M224.5 105.7h2.5M224.5 105.6h2.5M224.5 105.5h2.5M224.5 105.4h2.5M227 105.3h.1M227 110.1h.5M227 109.6h.5M227 108.6h.5M227 107.6h.5M227 107.5h.5M227 107.4h.5"/>
<path d="M227 107h.5M227 106.4h.5M227 106.3h11M227 105.3v7h11v-7M227 106.8h.5M227 106.9h.5M227 107.1h.5M227 106.6h.5M227 107.3h.5M227 106.5h.5M227 108.2h.5M227.5 107.6h.1"/>
<path d="M227.5 107.5h.1M227.5 106.3v6M233.5 107.6h.1M233.5 107.5h.1M233.5 110.1h4.5M233.5 109.6h4.5M233.5 108.6h4.5M233.5 107.6h4.5M233.5 107.5h4.5M233.5 107.4h4.5M233.5 107h4.5M233.5 106.4h4.5"/>
<path d="M233.5 106.8h4.5M233.5 106.9h4.5M233.5 106.3v6M233.5 107.1h4.5M233.5 106.6h4.5M233.5 107.3h4.5M233.5 106.5h4.5M233.5 108.2h4.5M238 105.3h.1M238 105.3h9M238 105.8h9M238 105.7h9"/>
<path d="M238 105.6h9M238 105.5h9M238 105.4h9M247 105.3h.1M60.6 130.8h.1M60.6 130.8v-4.2h7v-3.2h-7v-18.1h22.5v25.5M60.6 130.7h22.5M60.6 130.3h22.5M60.6 130.4h22.5M60.6 130.5h22.5M60.6 130.6h22.5M65.7 126h1.9"/>
<path d="M65.7 126.5h1.9M65.7 123.4v3.2M83.1 130.8h.1M116.3 129h.1M116.3 129.1h.1M116.3 129v.3M116.3 128.9h.1M116.3 129.3h.1M116.3 129.3l.1 .1M116.4 128.8h.1M116.4 129.4h.1M116.4 128.9l-.1 .1"/>
<path d="M116.4 129.4l.3 .3M116.4 129.5h.1M116.5 128.6h.1M116.5 129.5h.1M116.5 128.6v.1M116.6 128.6h.1M116.6 129.6h.1M116.6 129.6l.1 .1M116.6 128.5h.1M116.6 129.7h.1M116.7 129.7h.1M116.7 128.5h.1"/>
<path d="M116.7 129.7h.5M116.8 128.4l-.4 .5M116.8 128.4h.1M116.9 129.8h.1M116.9 128.4h.1M117 128.4h.1M117 128.4l-.3 .1M117.1 129.8h.1M117.2 129.7h.1M117.3 129.7h.1M117.3 129.7h-.1M117.4 129.6h.1"/>
<path d="M117.4 129.6l-.1 .1M117.5 129.6h.1M117.5 129.5h.1M117.6 129.5h.1M117.6 129.5l-.2 .2M117.6 129.4h.1M117.6 129.4v.1M117.7 129.3h.1M117.7 129.3l-.1 .1M117.7 129.1h.1M117.7 129.1l.5-.6a1.22 1.22 0 0 1-.1 1.3h56.9a1.33 1.33 0 0 1-.1-1.3l.6 .6M117.7 129.1v.2"/>
<path d="M175.5 129.1h.1M175.5 129.1v.2M175.5 129.3h.1M175.5 129.3v.1M175.5 129.4h.1M175.5 129.4l.3 .3M175.6 129.5h.1M175.6 129.6h.1M175.7 129.6h.1M175.7 129.6l.1 .1M175.8 129.7h.1M175.9 129.7h.1"/>
<path d="M175.9 129.7h.4M176.1 129.8h.1M176.1 128.4h.1M176.2 128.4h.1M176.2 129.8h.1M176.3 129.7h.1M176.3 128.4h.1M176.3 128.4l.1 .1M176.4 128.5h.1M176.4 128.5l.3 .3M176.5 129.7h.1M176.5 128.5h.1"/>
<path d="M176.6 128.6h.1M176.6 129.6h.1M176.6 129.6l-.1 .1M176.7 129.5h.1M176.7 128.6h.1M176.7 128.6v.1M176.7 128.8h.1M176.7 129.5l-.4 .2M176.7 128.8l.1 .1M176.8 128.8h.1M176.8 129.4h.1M176.8 128.8v.2"/>
<path d="M176.8 128.9h.1M176.8 129h.1M176.8 129.3h.1M176.8 129l-.1 .4M176.8 129.3v.1M224.5 130.8h.1M224.5 130.7h22.5M224.5 130.3h22.5M224.5 130.4h22.5M224.5 130.5h22.5M224.5 130.6h22.5M242 123.4h5v-18.1h-22.5v25.5"/>
<path d="M247 130.8h.1M247 120.6h-5v6h5v4.2"/>
</g>
<text font-size="4.9" x="214.5" y="162.5">Aurolite Creation</text>
<text font-size="3.9" x="282.9" y="193.6">A4</text>
<g font-size="2.8" fill="#808080">
<text x="104.7" y="51" transform="rotate(-90 104.7 51)">45</text>
<text x="111.9" y="60" transform="rotate(-90 111.9 60)">6</text>
<text x="127.7" y="56.6" transform="rotate(-90 127.7 56.6)">12</text>
<text x="163.7" y="54.3" transform="rotate(-90 163.7 54.3)">22</text>
<text x="187.2" y="56" transform="rotate(-90 187.2 56)">5</text>
<text x="119" y="67.7">16</text>
<text x="173.1" y="67.7">16</text>
<text x="87.5" y="109.9" transform="rotate(-90 87.5 109.9)">14</text>
<text x="219.3" y="110.2" transform="rotate(-90 219.3 110.2)">14</text>
<text x="62.6" y="114.1">14</text>
<text x="243.3" y="115.2">10</text>
<text x="238.4" y="124.4" transform="rotate(-90 238.4 124.4)">12</text>
<text x="56.5" y="135.2" transform="rotate(-90 56.5 135.2)">8.3</text>
<text x="70.5" y="135.8" transform="rotate(-90 70.5 135.8)">6.50</text>
<text x="251.2" y="136.3" transform="rotate(-90 251.2 136.3)">8.3</text>
</g>
<g font-size="2.8">
<text x="141.1" y="70.2">AK-C-C21</text>
<text x="217.4" y="195.7">AK-C-C21_enclosure1_1</text>
</g>
<g font-size="2.5">
<text x="23.1" y="8.2">1</text>
<text x="72.7" y="8.2">2</text>
<text x="122.7" y="8.2">3</text>
<text x="172.7" y="8.2">4</text>
<text x="222.7" y="8.2">5</text>
<text x="272.7" y="8.2">6</text>
<text x="6.7" y="30.7">A</text>
<text x="288.7" y="30.7">A</text>
<text x="6.7" y="80.7">B</text>
<text x="288.7" y="80.7">B</text>
<text x="6.7" y="130.7">C</text>
<text x="288.7" y="129.7">C</text>
<text x="6.7" y="180.7">D</text>
<text x="23.1" y="203.2">1</text>
<text x="72.7" y="203.2">2</text>
</g>
<g font-size="2">
<text x="105.4" y="152.6">UNLESS OTHERWISE SPECIFIED:</text>
<text x="105.4" y="155.1">DIMENSIONS ARE IN MILLIMETERS</text>
<text x="139.2" y="152.6">FINISH:</text>
<text x="186.1" y="152.5">DEBUR AND</text>
<text x="186.1" y="155">BREAK SHARP</text>
<text x="217.4" y="154">DO NOT SCALE DRAWING</text>
<text x="258.1" y="154.2">REVISION</text>
<text x="105.4" y="157.6">SURFACE FINISH:</text>
<text x="105.4" y="160.1">TOLERANCES:</text>
<text x="186.1" y="157.5">EDGES</text>
<text x="107" y="162.6">LINEAR:</text>
<text x="107" y="165.1">ANGULAR:</text>
<text x="119.1" y="170">NAME</text>
<text x="134.8" y="169.9">SIGNATURE</text>
<text x="152" y="169.9">DATE</text>
<text x="204.8" y="170.2">TITLE:</text>
<text x="105" y="174.1">DRAWN</text>
<text x="105.2" y="178.3">CHK'D</text>
<text x="105.2" y="182.4">APPV'D</text>
<text x="105.3" y="186.8">MFG</text>
<text x="105.5" y="191.1">Q.A</text>
<text x="160.5" y="190.5">MATERIAL:</text>
<text x="204.9" y="191.6">DWG NO.</text>
<text x="160.4" y="203.5">WEIGHT:</text>
<text x="204.9" y="203.6">SCALE:1:2</text>
<text x="249.3" y="203.6">SHEET 1 OF 1</text>
</g>
</svg>
